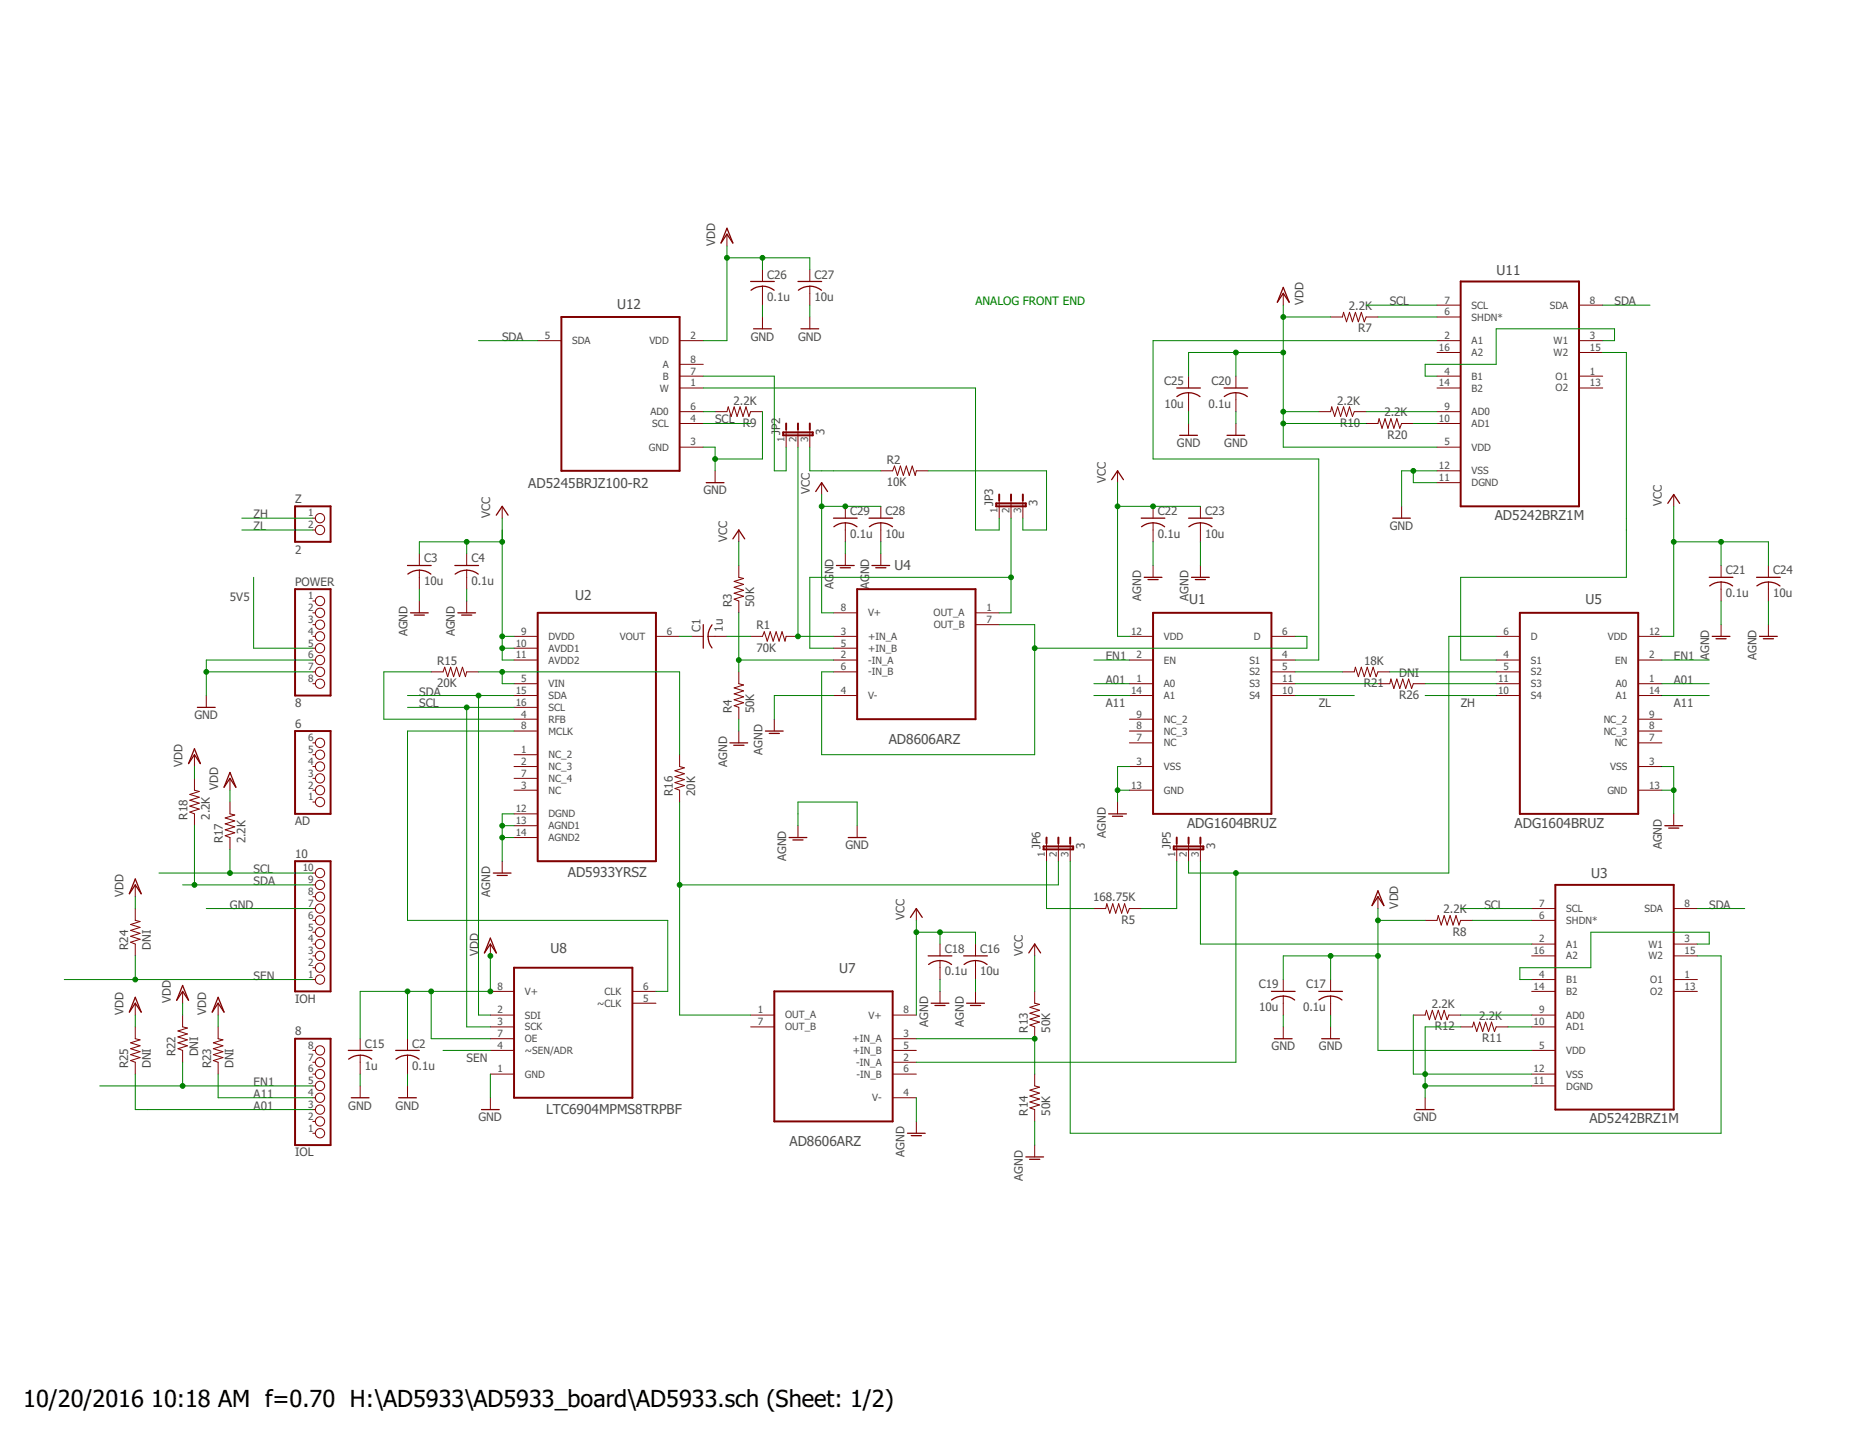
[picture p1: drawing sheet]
<svg xmlns="http://www.w3.org/2000/svg" width="279mm" height="216mm" viewBox="0 0 279 216" stroke-linecap="round" stroke-linejoin="round" font-family="sans-serif">
<g fill="none" stroke="#800000" stroke-width=".15">
<path d="M109.2 35.2v1.8M80.8 51.2h3.5M102.1 51.2h3.5M102.1 54.7h3.5M102.1 56.5h3.5M102.1 58.3h3.5M114.5 40.5v1.8M114.5 43v2.8M114.5 47.6v1.8M121.6 40.5v1.8M121.6 43v2.8M121.6 47.6v1.8"/>
<path d="M178.5 56.5v1.8M178.5 59v2.8M185.7 56.5v1.8M185.7 59v2.8M192.8 44.1v1.7M199.9 47.6h1.8l.1-.7 .5 1.4 .4-1.4 .5 1.4 .4-1.4 .4 1.4 .5-1.4 .4 1.4 .3-.7h1.8M215.9 51.2h3.5M215.9 56.5h3.5M215.9 58.3h3.5M215.9 45.8h3.5M215.9 47.6h3.5M215.9 53h3.5"/>
<path d="M237.2 51.2h3.5M237.2 56.5h3.5M237.2 58.3h3.5M237.2 45.8h3.5M237.2 53h3.5M47 77.9h.4M47 79.6h.4M75.4 76.1v1.8M102.1 61.8h3.5M102.1 63.6h3.5M102.1 67.2h3.5M107.4 61.8h1.8l.2-.7 .4 1.5 .5-1.5 .4 1.5 .5-1.5 .4 1.5 .5-1.5 .4 1.5 .3-.8h1.7"/>
<path d="M107.4 70.7v1.8M111 79.6v1.8M118.1 64.5v2.7M119.9 64.5v2.7M121.6 64.5v2.7M123.4 72.5v1.8M127 76.1v1.8M127 78.5v2.9M132.3 70.7h1.8l.3-.7 .4 1.4 .5-1.4 .4 1.4 .4-1.4 .5 1.4 .4-1.4 .5 1.4 .1-.7h1.8M132.3 76.1v1.8M132.3 78.5v2.9M150.1 75.2v2.7"/>
<path d="M151.9 75.2v2.7M153.6 75.2v2.7M167.9 70.7v1.8M173.2 76.1v1.8M173.2 78.5v2.9M178.5 63.6v1.8M180.3 76.1v1.8M180.3 78.5v2.9M185.7 63.6v1.8M198.1 61.8h1.8l.1-.7 .5 1.5 .4-1.5 .5 1.5 .4-1.5 .5 1.5 .4-1.5 .5 1.5 .2-.8h1.8M205.2 63.6h1.8l.2-.7 .4 1.4 .4-1.4 .5 1.4 .4-1.4 .5 1.4 .4-1.4 .5 1.4 .2-.7h1.8M210.5 76.1v1.8"/>
<path d="M215.9 70.7h3.5M215.9 61.8h3.5M215.9 63.6h3.5M215.9 67.2h3.5M215.9 72.5h3.5M251.4 74.3v1.8M47 95.6h.4M47 97.4h.4M47 99.2h.4M47 92.1h.4M47 93.9h.4M47 90.3h.4"/>
<path d="M63 83.2v1.8M63 85.7v2.8M63 90.3v1.8M70.1 83.2v1.8M70.1 85.7v2.8M70.1 90.3v1.8M77.2 95.6h3.6M77.2 97.4h3.6M77.2 99.2h3.6M98.5 95.6h3.6M103.9 95.6h1.7M106.4 95.6h2.8"/>
<path d="M111 85v1.7l.7 .2-1.4 .5 1.4 .4-1.4 .4 1.4 .5-1.4 .4 1.4 .5-1.4 .4 .7 .3v1.8M112.8 95.6h1.7l.3-.7 .5 1.4 .4-1.4 .4 1.4 .5-1.4 .4 1.4 .5-1.4 .4 1.4 .2-.7h1.8M125.2 95.6h3.6M125.2 97.4h3.6M125.2 99.2h3.6M125.2 92.1h3.6M127 83.2v1.8M132.3 83.2v1.8M146.5 92.1h3.6M146.5 93.9h3.6M169.7 95.6h3.5M169.7 99.2h3.5"/>
<path d="M173.2 85v1.7M180.3 85v1.7M191 95.6h3.5M191 99.2h3.5M224.7 95.6h3.6M224.7 99.2h3.6M246.1 95.6h3.5M246.1 99.2h3.5M258.5 85v1.7M258.5 87.4v2.9M258.5 93.9v1.7M265.6 85v1.7"/>
<path d="M265.6 87.4v2.9M265.6 93.9v1.7M29.2 116.9v1.8l.7 .2-1.4 .5 1.4 .4-1.4 .4 1.4 .5-1.4 .4 1.4 .5-1.4 .4 .7 .3v1.8M29.2 113.4v1.8M31 104.5v1.8M34.5 116.9v1.8M47 102.7h.4M47 113.4h.4M47 115.2h.4M47 116.9h.4M47 118.7h.4M47 111.6h.4"/>
<path d="M47 100.9h.4M64.8 100.9h1.7l.3-.7 .4 1.5 .5-1.5 .4 1.5 .5-1.5 .4 1.5 .5-1.5 .4 1.5 .2-.8h1.8M77.2 102.7h3.6M77.2 104.5h3.6M77.2 106.3h3.6M77.2 108.1h3.6M77.2 109.8h3.6M77.2 113.4h3.6M77.2 115.2h3.6M77.2 116.9h3.6M77.2 118.7h3.6M102.1 113.4v1.8l.7 .2-1.4 .4 1.4 .4-1.4 .5 1.4 .4-1.4 .5 1.4 .4-1.4 .5 .7 .2v1.8"/>
<path d="M111 100.9v1.8l.7 .2-1.4 .5 1.4 .4-1.4 .4 1.4 .5-1.4 .4 1.4 .5-1.4 .4 .7 .3v1.8M111 109.8v1.8M116.3 108.1v1.7M125.2 104.5h3.6M125.2 100.9h3.6M169.7 102.7h3.5M169.7 104.5h3.5M169.7 108.1h3.5M169.7 109.8h3.5M169.7 115.2h3.5M169.7 118.7h3.5M169.7 111.6h3.5"/>
<path d="M191 102.7h3.5M191 104.5h3.5M191 100.9h3.5M201.7 100.9h1.7l.2-.7 .4 1.5 .5-1.5 .4 1.5 .5-1.5 .4 1.5 .5-1.5 .4 1.5 .3-.8h1.8M207 102.7h1.8l.1-.7 .5 1.4 .4-1.4 .5 1.4 .4-1.4 .5 1.4 .4-1.4 .4 1.4 .3-.7h1.8M224.7 102.7h3.6M224.7 104.5h3.6M224.7 100.9h3.6M246.1 102.7h3.5M246.1 104.5h3.5M246.1 108.1h3.5M246.1 109.8h3.5"/>
<path d="M246.1 115.2h3.5M246.1 118.7h3.5M246.1 111.6h3.5M20.3 136.5v1.8l.7 .2-1.4 .4 1.4 .4-1.4 .5 1.4 .4-1.4 .5 1.4 .4-1.4 .5 .7 .2v1.8M20.3 132.9v1.8M34.5 120.5v1.8l.8 .1-1.5 .5 1.5 .4-1.5 .5 1.5 .4-1.5 .5 1.5 .4-1.5 .5 .7 .2v1.8M47 120.5h.4M47 138.3h.4M47 136.5h.4M47 134.7h.4M47 132.9h.4M47 131.2h.4"/>
<path d="M75.4 129.4v1.8M77.2 122.3h3.6M77.2 124.1h3.6M77.2 125.8h3.6M119.9 124.1v1.7M128.8 124.1v1.7M137.6 136.5v1.8M157.2 126.7v2.7M159 126.7v2.7M160.8 126.7v2.7M164.3 136.5h1.8l.2-.7 .4 1.4 .5-1.4 .4 1.4 .4-1.4 .5 1.4 .4-1.4 .5 1.4 .3-.7h1.7M167.9 120.5v1.8"/>
<path d="M176.8 126.7v2.7M178.5 126.7v2.7M180.3 126.7v2.7M207 134.7v1.8M214.1 138.3h1.8l.1-.7 .5 1.4 .4-1.4 .5 1.4 .4-1.4 .5 1.4 .4-1.4 .5 1.4 .2-.7h1.8M230.1 138.3h3.5M230.1 136.5h3.5M251.4 136.5h3.6M251.4 122.3v1.8M20.3 150.7v1.8M20.3 154.3v1.8l.7 .1-1.4 .5 1.4 .4-1.4 .5 1.4 .4-1.4 .5 1.4 .4-1.4 .4 .7 .3v1.8M27.4 152.5v1.8l.8 .2-1.5 .4 1.5 .4-1.5 .5 1.5 .4-1.5 .5 1.5 .4-1.5 .5 .7 .2v1.8"/>
<path d="M27.4 148.9v1.8M32.8 154.3v1.8l.7 .1-1.5 .5 1.5 .4-1.5 .5 1.5 .4-1.5 .5 1.5 .4-1.5 .4 .8 .3v1.8M32.8 150.7v1.8M47 157.8h.4M47 159.6h.4M47 147.2h.4M47 145.4h.4M47 143.6h.4M47 141.8h.4M47 140.1h.4M54.1 156.1v1.7M54.1 158.5v2.9"/>
<path d="M61.2 156.1v1.7M61.2 158.5v2.9M73.7 152.5h3.5M73.7 156.1h3.5M73.7 157.8h3.5M73.7 154.3h3.5M73.7 148.9h3.5M73.7 141.8v1.8M95 148.9h3.5M95 150.7h3.5M112.8 152.5h3.5M112.8 154.3h3.5"/>
<path d="M134.1 152.5h3.5M134.1 156.1h3.5M134.1 157.8h3.5M134.1 159.6h3.5M141.2 141.8v1.8M141.2 144.3v2.9M141.2 148.9v1.8M146.5 141.8v1.8M146.5 144.3v2.9M146.5 148.9v1.8M155.4 148.9v1.8l.7 .2-1.4 .4 1.4 .5-1.4 .4 1.4 .5-1.4 .4 1.4 .5-1.4 .4 .7 .3v1.8M155.4 141.8v1.8"/>
<path d="M192.8 147.2v1.7M192.8 149.6v2.9M192.8 154.3v1.8M199.9 147.2v1.7M199.9 149.6v2.9M199.9 154.3v1.8M212.3 152.5h1.8l.2-.7 .4 1.4 .5-1.4 .4 1.4 .4-1.4 .5 1.4 .4-1.4 .5 1.4 .2-.7h1.8M219.4 154.3h1.8l.2-.7 .4 1.4 .5-1.4 .4 1.4 .5-1.4 .4 1.4 .4-1.4 .5 1.4 .2-.7h1.8M230.1 152.5h3.5M230.1 157.8h3.5M230.1 154.3h3.5M230.1 148.9h3.5"/>
<path d="M230.1 147.2h3.5M230.1 143.6h3.5M230.1 141.8h3.5M251.4 148.9h3.6M251.4 147.2h3.6M251.4 143.6h3.6M251.4 141.8h3.6M47 161.4h.4M47 164.9h.4M47 170.3h.4M47 168.5h.4M47 166.7h.4"/>
<path d="M47 163.2h.4M54.1 163.2v1.7M61.2 163.2v1.7M73.7 161.4h3.5M73.7 164.9v1.8M134.1 161.4h3.5M134.1 164.9h3.5M137.6 168.5v1.8M155.4 161.4v1.8l.7 .1-1.4 .5 1.4 .4-1.4 .5 1.4 .4-1.4 .5 1.4 .4-1.4 .5 .7 .2v1.8M155.4 172v1.8M214.1 164.9v1.8M230.1 161.4h3.5"/>
<path d="M230.1 163.2h3.5"/>
<circle cx="48.1" cy="77.9" r=".7"/>
<circle cx="48.1" cy="79.6" r=".7"/>
<circle cx="48.1" cy="95.6" r=".7"/>
<circle cx="48.1" cy="92.1" r=".7"/>
<circle cx="48.1" cy="90.3" r=".7"/>
<circle cx="48.1" cy="99.2" r=".7"/>
<circle cx="48.1" cy="93.9" r=".7"/>
<circle cx="48.1" cy="97.4" r=".7"/>
<circle cx="48.1" cy="111.6" r=".7"/>
<circle cx="48.1" cy="118.7" r=".7"/>
<circle cx="48.1" cy="115.2" r=".7"/>
<circle cx="48.1" cy="116.9" r=".7"/>
<circle cx="48.1" cy="113.4" r=".7"/>
<circle cx="48.1" cy="102.7" r=".7"/>
<circle cx="48.1" cy="100.9" r=".7"/>
<circle cx="48.1" cy="136.5" r=".7"/>
<circle cx="48.1" cy="131.2" r=".7"/>
<circle cx="48.1" cy="132.9" r=".7"/>
<circle cx="48.1" cy="138.3" r=".7"/>
<circle cx="48.1" cy="134.7" r=".7"/>
<circle cx="48.1" cy="120.5" r=".7"/>
<circle cx="48.1" cy="159.6" r=".7"/>
<circle cx="48.1" cy="140.1" r=".7"/>
<circle cx="48.1" cy="147.2" r=".7"/>
<circle cx="48.1" cy="141.8" r=".7"/>
<circle cx="48.1" cy="143.6" r=".7"/>
<circle cx="48.1" cy="145.4" r=".7"/>
<circle cx="48.1" cy="157.8" r=".7"/>
<circle cx="48.1" cy="164.9" r=".7"/>
<circle cx="48.1" cy="166.7" r=".7"/>
<circle cx="48.1" cy="163.2" r=".7"/>
<circle cx="48.1" cy="168.5" r=".7"/>
<circle cx="48.1" cy="170.3" r=".7"/>
<circle cx="48.1" cy="161.4" r=".7"/>
</g>
<g fill="none" stroke="#800000" stroke-width=".3">
<path d="M84.3 47.6h17.8v23.1h-17.8zM219.4 42.3h17.8v33.8h-17.8zM44.3 76.1h5.4v5.3h-5.4zM117.6 65h4.5v.4h-4.5zM118.1 63.6v.9M119.9 63.6v.9M121.6 63.6v.9M149.6 75.6h4.5v.5h-4.5zM150.1 74.3v.9M151.9 74.3v.9M153.6 74.3v.9M44.3 88.5h5.4v16h-5.4z"/>
<path d="M80.8 92.1h17.7v37.3h-17.7zM128.8 88.5h17.7v19.6h-17.7zM173.2 92.1h17.8v30.2h-17.8zM228.3 92.1h17.8v30.2h-17.8zM44.3 109.8h5.4v12.5h-5.4zM44.3 129.4h5.4v19.5h-5.4zM156.8 127.2h4.4v.4h-4.4zM157.2 125.8v.9M159 125.8v.9M160.8 125.8v.9M176.3 127.2h4.5v.4h-4.5zM176.8 125.8v.9"/>
<path d="M178.5 125.8v.9M180.3 125.8v.9M233.6 132.9h17.8v33.8h-17.8zM44.3 156.1h5.4v15.9h-5.4zM77.2 145.4h17.8v19.5h-17.8zM116.3 148.9h17.8v19.6h-17.8z"/>
</g>
<g fill="none" stroke="#800000" stroke-width=".19">
<path d="M109.2 34.3l.9 2.2-.9-1.3-.9 1.3zM112.8 42.3h3.5M112.8 43.6a2.76 2.76 0 0 1 3.5 0M113.2 49.4h2.7M119.9 42.3h3.5M119.9 43.6a2.76 2.76 0 0 1 3.5 0M120.3 49.4h2.7M176.8 58.3h3.5M176.8 59.6a2.84 2.84 0 0 1 3.5 0M183.9 58.3h3.5M183.9 59.6a2.84 2.84 0 0 1 3.5 0M192.8 43.2l.9 2.2-.9-1.3-.9 1.3z"/>
<path d="M74.5 77.4l.9-1.3 .9 1.3M106.1 72.5h2.7M122.5 73.9l.9-1.4 .9 1.4M125.2 77.9h3.6M125.3 79.1a2.84 2.84 0 0 1 3.4 0M130.5 77.9h3.6M130.6 79.1a2.84 2.84 0 0 1 3.5 0M167 72.1l.9-1.4 .9 1.4M171.4 77.9h3.6M171.5 79.1a2.84 2.84 0 0 1 3.4 0M177.2 65.4h2.7M178.5 77.9h3.6"/>
<path d="M178.6 79.1a2.84 2.84 0 0 1 3.5 0M184.3 65.4h2.7M209.2 77.9h2.7M250.5 75.6l.9-1.3 .9 1.3M61.2 85h3.6M61.3 86.3a2.84 2.84 0 0 1 3.4 0M61.7 92.1h2.6M62.2 92.4h1.6M68.3 85h3.6M68.4 86.3a2.84 2.84 0 0 1 3.4 0M68.8 92.1h2.6M69.3 92.4h1.6"/>
<path d="M105.6 93.9v3.5M107 93.9a2.84 2.84 0 0 0 0 3.4M110.1 81l.9-1.4 .9 1.4M125.6 85h2.7M126.2 85.3h1.5M131 85h2.6M131.6 85.3h1.5M171.9 86.7h2.6M172.4 87.1h1.6M179 86.7h2.7M179.6 87.1h1.5M256.8 86.7h3.5"/>
<path d="M256.8 88a2.81 2.81 0 0 1 3.5 0M257.2 95.6h2.7M257.8 96h1.5M263.9 86.7h3.5M263.9 88a2.84 2.84 0 0 1 3.5 0M264.3 95.6h2.7M264.9 96h1.5M29.2 112.5l.9 2.2-.9-1.3-.9 1.3zM29.7 106.3h2.6M34.5 116.1l.9 2.2-.9-1.4-.8 1.4zM109.6 111.6h2.7M110.2 112h1.6"/>
<path d="M115 109.8h2.6M115.5 110.2h1.6M20.3 132.1l.9 2.2-.9-1.4-.9 1.4zM74.1 131.2h2.7M74.7 131.5h1.5M118.5 125.8h2.7M119.1 126.2h1.5M127.4 125.8h2.7M136.8 137.8l.8-1.3 .9 1.3M166.5 122.3h2.7M167.1 122.6h1.5M207 133.8l.9 2.3-.9-1.4-.9 1.4z"/>
<path d="M250.1 124.1h2.7M250.7 124.4h1.5M20.3 149.8l.9 2.3-.9-1.4-.9 1.4zM27.4 148.1l.9 2.2-.9-1.4-.9 1.4zM32.8 149.8l.9 2.3-.9-1.4-.9 1.4zM52.3 157.8h3.6M52.4 159.1a2.84 2.84 0 0 1 3.4 0M59.4 157.8h3.6M59.5 159.1a2.84 2.84 0 0 1 3.4 0M73.7 140.9l.8 2.3-.8-1.4-.9 1.4zM139.4 143.6h3.6M139.5 144.9a2.81 2.81 0 0 1 3.4 0"/>
<path d="M139.9 150.7h2.6M140.4 151.1h1.6M144.8 143.6h3.5M144.8 144.9a2.81 2.81 0 0 1 3.5 0M145.2 150.7h2.7M145.8 151.1h1.5M154.5 143.2l.9-1.4 .9 1.4M191 148.9h3.5M191 150.2a2.84 2.84 0 0 1 3.5 0M191.4 156.1h2.7M198.1 148.9h3.6M198.1 150.2a2.84 2.84 0 0 1 3.5 0"/>
<path d="M198.5 156.1h2.7M52.8 164.9h2.6M59.9 164.9h2.6M72.3 166.7h2.7M136.3 170.3h2.7M136.9 170.6h1.5M154.1 173.8h2.7M154.7 174.2h1.5M212.7 166.7h2.7"/>
</g>
<g fill="none" stroke="#008000" stroke-width=".15">
<path d="M109.2 38.7h12.4v1.8M109.2 37v14.2h-3.6M114.5 38.7v1.8M71.9 51.2h8.9M105.6 56.5h10.7v14.2h1.8v-3.5M105.6 58.3h40.9v21.3h3.6v-1.7M114.5 45.8v1.8M121.6 45.8v1.8M185.7 53v3.5M192.8 45.8v21.4h23.1M192.8 53h-14.3v3.5M192.8 47.6h7.1"/>
<path d="M205.2 45.8h10.7M207 47.6h8.9M215.9 51.2h-42.7v17.8h24.9v30.2h-3.6M240.7 53h3.6v33.7h-24.9v12.5h5.3M240.7 51.2h1.8v-1.8h-17.8v5.3h-10.6v1.8h1.8M240.7 45.8h7.2M36.3 77.9h10.7M36.3 79.6h10.7M75.4 77.9v21.3h1.8M105.6 67.2h1.8v3.5M105.6 61.8h1.8M105.6 63.6h7.2"/>
<path d="M114.5 61.8v7.2h-7.1M119.9 67.2v28.4h5.3M121.6 67.2v3.5h10.7M123.4 74.3v17.8h1.8M123.4 76.1h8.9M139.4 70.7h17.8v8.9h-3.6v-1.7M151.9 77.9v14.2h-1.8M167.9 72.5v23.1h1.8M167.9 76.1h12.4M178.5 61.8v1.8M185.7 61.8v1.8M192.8 61.8h5.3"/>
<path d="M192.8 63.6h12.4M205.2 61.8h10.7M212.3 63.6h3.6M212.3 70.7v1.8h3.6M215.9 70.7h-5.4v5.4M251.4 76.1v19.5h-1.8M38.1 86.7v10.7h8.9M47 99.2h-16v5.3M63 88.5v1.8M70.1 81.4v1.8M70.1 88.5v1.8M75.4 95.6h1.8"/>
<path d="M75.4 97.4h1.8M75.4 81.4h-12.4v1.8M102.1 95.6h1.8M109.2 95.6h3.6M111 81.4v3.6M111 92.1v8.8M111 99.2h14.2M127 81.4v1.8M132.3 81.4v1.8M150.1 93.9h5.3v19.5h-32v-12.5h1.8M151.9 86.7h-30.3v10.7h3.6M164.3 99.2h5.4"/>
<path d="M173.2 81.4v3.6M180.3 81.4v3.6M194.5 95.6h1.8v1.8h-40.9M224.7 95.6h-7.1v35.6h-39.1v-1.8M249.6 99.2h7.2M251.4 81.4h14.2v3.6M258.5 81.4v3.6M258.5 90.3v3.6M265.6 90.3v3.6M29.2 115.2v1.7M31 100.9h16M34.5 118.7v1.8"/>
<path d="M61.2 104.5h16M61.2 106.3h16M64.8 100.9h-7.1v7.2h19.5M70.1 106.3v48h3.6M71.9 100.9h30.2v12.5M71.9 104.5v48h1.8M75.4 100.9v1.8h1.8M77.2 109.8h-16v28.5h39.1v10.6h-1.8M111 108.1v1.7M125.2 104.5h-8.9v3.6M164.3 104.5h5.4M164.3 102.7h5.4"/>
<path d="M167.9 118.7h1.8M169.7 115.2h-1.8v5.3M194.5 104.5h8.9M194.5 102.7h12.5M194.5 100.9h7.2M208.8 100.9h15.9M214.1 104.5h10.6M214.1 102.7h10.6M249.6 104.5h7.2M249.6 118.7h1.8M249.6 115.2h1.8v7.1M249.6 102.7h7.2"/>
<path d="M20.3 134.7v1.8M23.9 131.2h23.1M27.4 132.9h19.6M29.2 124.1v8.8M31 136.5h16M34.5 127.6v3.6M75.4 124.1h1.8M75.4 125.8h1.8M77.2 122.3h-1.8v7.1M102.1 120.5v32h10.7M119.9 124.1v-3.6h8.9v3.6M137.6 138.3v14.2"/>
<path d="M157.2 129.4v7.1h7.1M159 129.4v3.5h-56.9M160.8 129.4v40.9h97.7v-26.7h-3.5M176.8 129.4v7.1h-5.4M180.3 129.4v12.4h49.8M185.7 131.2v28.4h-48.1M207 136.5v21.3h23.1M207 138.3h7.1M219.4 136.5h10.7M221.2 138.3h8.9M255 136.5h7.1M9.7 147.2h37.3"/>
<path d="M20.3 143.6v3.6M20.3 152.5v1.8M27.4 150.7v1.8M27.4 159.6v3.6M32.8 152.5v1.8M61.2 148.9v7.2M64.8 148.9v7.2h8.9M66.5 157.8h7.2M73.7 143.6v5.3h-19.6v7.2M137.6 156.1h17.8v5.3M137.6 140.1h8.9v1.7M141.2 140.1v1.7"/>
<path d="M141.2 147.2v1.7M146.5 147.2v1.7M155.4 143.6v5.3M192.8 152.5v1.8M199.9 143.6v3.6M199.9 152.5v1.8M207 143.6h-14.2v3.6M212.3 152.5v8.9h17.8M219.4 152.5h10.7M219.4 154.3h-5.3v10.6M226.5 154.3h3.6M255 141.8h1.8v-1.7h-17.8v5.3h-10.7v1.8h1.8"/>
<path d="M15 163.2h32M20.3 161.4v5.3h26.7M32.8 161.4v3.5h14.2M54.1 161.4v1.8M61.2 161.4v1.8M73.7 161.4v3.5M137.6 164.9v3.6M155.4 168.5v3.5M214.1 163.2h16"/>
</g>
<g fill="#008000" stroke="#008000" stroke-width=".15">
<circle cx="151.9" cy="86.7" r=".36"/>
<circle cx="111" cy="99.2" r=".36"/>
<circle cx="75.4" cy="124.1" r=".36"/>
<circle cx="75.4" cy="125.8" r=".36"/>
<circle cx="167.9" cy="118.7" r=".36"/>
<circle cx="251.4" cy="118.7" r=".36"/>
<circle cx="73.7" cy="148.9" r=".36"/>
<circle cx="64.8" cy="148.9" r=".36"/>
<circle cx="73.7" cy="143.6" r=".36"/>
<circle cx="61.2" cy="148.9" r=".36"/>
<circle cx="109.2" cy="38.7" r=".36"/>
<circle cx="114.5" cy="38.7" r=".36"/>
<circle cx="207" cy="143.6" r=".36"/>
<circle cx="199.9" cy="143.6" r=".36"/>
<circle cx="207" cy="138.3" r=".36"/>
<circle cx="192.8" cy="53" r=".36"/>
<circle cx="185.7" cy="53" r=".36"/>
<circle cx="192.8" cy="61.8" r=".36"/>
<circle cx="192.8" cy="63.6" r=".36"/>
<circle cx="192.8" cy="47.6" r=".36"/>
<circle cx="155.4" cy="97.4" r=".36"/>
<circle cx="27.4" cy="163.2" r=".36"/>
<circle cx="155.4" cy="156.1" r=".36"/>
<circle cx="102.1" cy="132.9" r=".36"/>
<circle cx="75.4" cy="100.9" r=".36"/>
<circle cx="71.9" cy="104.5" r=".36"/>
<circle cx="29.2" cy="132.9" r=".36"/>
<circle cx="70.1" cy="106.3" r=".36"/>
<circle cx="34.5" cy="131.2" r=".36"/>
<circle cx="20.3" cy="147.2" r=".36"/>
<circle cx="119.9" cy="95.6" r=".36"/>
<circle cx="75.4" cy="97.4" r=".36"/>
<circle cx="75.4" cy="95.6" r=".36"/>
<circle cx="70.1" cy="81.4" r=".36"/>
<circle cx="75.4" cy="81.4" r=".36"/>
<circle cx="137.6" cy="140.1" r=".36"/>
<circle cx="141.2" cy="140.1" r=".36"/>
<circle cx="123.4" cy="76.1" r=".36"/>
<circle cx="127" cy="76.1" r=".36"/>
<circle cx="173.2" cy="76.1" r=".36"/>
<circle cx="167.9" cy="76.1" r=".36"/>
<circle cx="251.4" cy="81.4" r=".36"/>
<circle cx="258.5" cy="81.4" r=".36"/>
<circle cx="214.1" cy="163.2" r=".36"/>
<circle cx="214.1" cy="161.4" r=".36"/>
<circle cx="212.3" cy="70.7" r=".36"/>
<circle cx="107.4" cy="69" r=".36"/>
<circle cx="31" cy="100.9" r=".36"/>
<circle cx="185.7" cy="131.2" r=".36"/>
</g>
<g font-size="3.5">
<text x="3.5" y="211.4">10/20/2016</text>
<text x="22.7" y="211.4">10:18 AM f=0.70 H:\AD5933\AD5933_board\AD5933.sch (Sheet: 1/2)</text>
</g>
<g font-size="2.1" fill="#505050">
<text x="224.8" y="41.3">U11</text>
<text x="92.7" y="46.4">U12</text>
<text x="79.4" y="73.3">AD5245BRJZ100-R2</text>
<text x="224.5" y="78.1">AD5242BRZ1M</text>
<text x="134.3" y="85.7">U4</text>
<text x="86.4" y="90.2">U2</text>
<text x="178.6" y="90.8">U1</text>
<text x="238.2" y="90.8">U5</text>
<text x="133.5" y="111.7">AD8606ARZ</text>
<text x="178.3" y="124.4">ADG1604BRUZ</text>
<text x="227.5" y="124.4">ADG1604BRUZ</text>
<text x="85.3" y="131.8">AD5933YRSZ</text>
<text x="239" y="132">U3</text>
<text x="82.7" y="143.2">U8</text>
<text x="126" y="146.1">U7</text>
<text x="82" y="167.4">LTC6904MPMS8TRPBF</text>
<text x="118.6" y="172.2">AD8606ARZ</text>
<text x="238.8" y="168.7">AD5242BRZ1M</text>
</g>
<g font-size="1.8" fill="#505050">
<text x="107.4" y="37" transform="rotate(-90 107.4 37)">VDD</text>
<text x="115.3" y="41.9">C26</text>
<text x="122.4" y="41.9">C27</text>
<text x="115.3" y="45.2">0.1u</text>
<text x="122.4" y="45.2">10u</text>
<text x="195.8" y="45.9" transform="rotate(-90 195.8 45.9)">VDD</text>
<text x="202.6" y="46.6">2.2K</text>
<text x="208.8" y="45.9">SCL</text>
<text x="242.5" y="45.9">SDA</text>
<text x="75.4" y="51.2">SDA</text>
<text x="112.8" y="51.2">GND</text>
<text x="119.9" y="51.2">GND</text>
<text x="204" y="49.9">R7</text>
<text x="174.9" y="57.9">C25</text>
<text x="182" y="57.9">C20</text>
<text x="107.4" y="63.6">SCL</text>
<text x="110.2" y="60.8">2.2K</text>
<text x="111.6" y="64.1">R9</text>
<text x="117.2" y="65.4" transform="rotate(-90 117.2 65.4)">JP2</text>
<text x="123.9" y="65.4" transform="rotate(-90 123.9 65.4)">3</text>
<text x="174.9" y="61.2">10u</text>
<text x="181.5" y="61.2">0.1u</text>
<text x="200.8" y="60.8">2.2K</text>
<text x="201.3" y="64.1">R10</text>
<text x="208" y="62.6">2.2K</text>
<text x="208.4" y="65.9">R20</text>
<text x="133.2" y="69.7">R2</text>
<text x="176.8" y="67.2">GND</text>
<text x="183.9" y="67.2">GND</text>
<text x="38.1" y="77.8">ZH</text>
<text x="44.3" y="75.6">Z</text>
<text x="73.7" y="77.8" transform="rotate(-90 73.7 77.8)">VCC</text>
<text x="105.7" y="74.3">GND</text>
<text x="121.7" y="74.3" transform="rotate(-90 121.7 74.3)">VCC</text>
<text x="127.7" y="77.4">C29</text>
<text x="133" y="77.4">C28</text>
<text x="133.2" y="73">10K</text>
<text x="149.2" y="76.1" transform="rotate(-90 149.2 76.1)">JP3</text>
<text x="155.9" y="76.1" transform="rotate(-90 155.9 76.1)">3</text>
<text x="166.1" y="72.5" transform="rotate(-90 166.1 72.5)">VCC</text>
<text x="173.9" y="77.4">C22</text>
<text x="181" y="77.4">C23</text>
<text x="249.6" y="76.1" transform="rotate(-90 249.6 76.1)">VCC</text>
<text x="38.1" y="79.6">ZL</text>
<text x="44.3" y="83.2">2</text>
<text x="109.2" y="81.4" transform="rotate(-90 109.2 81.4)">VCC</text>
<text x="127.7" y="80.8">0.1u</text>
<text x="133" y="80.8">10u</text>
<text x="173.9" y="80.8">0.1u</text>
<text x="181" y="80.8">10u</text>
<text x="208.8" y="79.6">GND</text>
<text x="44.3" y="88.1">POWER</text>
<text x="63.7" y="87.9">10u</text>
<text x="63.7" y="84.5">C3</text>
<text x="70.8" y="87.9">0.1u</text>
<text x="70.8" y="84.5">C4</text>
<text x="125.2" y="88.5" transform="rotate(-90 125.2 88.5)">AG</text>
<text x="125.2" y="86.3" transform="rotate(-90 125.2 86.3)">ND</text>
<text x="130.5" y="88.5" transform="rotate(-90 130.5 88.5)">AG</text>
<text x="130.5" y="86.3" transform="rotate(-90 130.5 86.3)">ND</text>
<text x="259.2" y="89.7">0.1u</text>
<text x="259.2" y="86.3">C21</text>
<text x="266.4" y="89.7">10u</text>
<text x="266.4" y="86.3">C24</text>
<text x="34.5" y="90.3">5V5</text>
<text x="61.2" y="95.6" transform="rotate(-90 61.2 95.6)">AGND</text>
<text x="68.3" y="95.6" transform="rotate(-90 68.3 95.6)">AGND</text>
<text x="105.2" y="94.9" transform="rotate(-90 105.2 94.9)">C1</text>
<text x="108.6" y="94.9" transform="rotate(-90 108.6 94.9)">1u</text>
<text x="109.9" y="91.2" transform="rotate(-90 109.9 91.2)">R3</text>
<text x="113.3" y="91.2" transform="rotate(-90 113.3 91.2)">50K</text>
<text x="113.7" y="94.6">R1</text>
<text x="171.4" y="90.3" transform="rotate(-90 171.4 90.3)">AGND</text>
<text x="178.5" y="90.3" transform="rotate(-90 178.5 90.3)">AGND</text>
<text x="65.7" y="99.9">R15</text>
<text x="113.7" y="97.9">70K</text>
<text x="166.1" y="99.2">EN1</text>
<text x="204.9" y="99.9">18K</text>
<text x="210.2" y="101.7">DNI</text>
<text x="251.4" y="99.2">EN1</text>
<text x="256.8" y="99.2" transform="rotate(-90 256.8 99.2)">AGND</text>
<text x="263.9" y="99.2" transform="rotate(-90 263.9 99.2)">AGND</text>
<text x="44.3" y="106.3">8</text>
<text x="63" y="104.5">SDA</text>
<text x="63" y="106.3">SCL</text>
<text x="65.7" y="103.3">20K</text>
<text x="109.9" y="107.2" transform="rotate(-90 109.9 107.2)">R4</text>
<text x="113.3" y="107.2" transform="rotate(-90 113.3 107.2)">50K</text>
<text x="166.1" y="102.7">A01</text>
<text x="166.1" y="106.3">A11</text>
<text x="198.1" y="106.3">ZL</text>
<text x="204.9" y="103.2">R21</text>
<text x="210.2" y="105">R26</text>
<text x="219.4" y="106.3">ZH</text>
<text x="251.4" y="102.7">A01</text>
<text x="251.4" y="106.3">A11</text>
<text x="29.2" y="108.1">GND</text>
<text x="44.3" y="109.3">6</text>
<text x="114.5" y="113.4" transform="rotate(-90 114.5 113.4)">AGND</text>
<text x="27.4" y="115.2" transform="rotate(-90 27.4 115.2)">VDD</text>
<text x="32.8" y="118.7" transform="rotate(-90 32.8 118.7)">VDD</text>
<text x="101" y="119.6" transform="rotate(-90 101 119.6)">R16</text>
<text x="104.4" y="119.6" transform="rotate(-90 104.4 119.6)">20K</text>
<text x="109.2" y="115.2" transform="rotate(-90 109.2 115.2)">AGND</text>
<text x="28.2" y="123.2" transform="rotate(-90 28.2 123.2)">R18</text>
<text x="31.5" y="123.2" transform="rotate(-90 31.5 123.2)">2.2K</text>
<text x="44.3" y="124">AD</text>
<text x="166.1" y="125.8" transform="rotate(-90 166.1 125.8)">AGND</text>
<text x="33.5" y="126.7" transform="rotate(-90 33.5 126.7)">R17</text>
<text x="36.9" y="126.7" transform="rotate(-90 36.9 126.7)">2.2K</text>
<text x="38.1" y="131.2">SCL</text>
<text x="44.3" y="128.9">10</text>
<text x="118.1" y="129.4" transform="rotate(-90 118.1 129.4)">AGND</text>
<text x="127" y="127.6">GND</text>
<text x="156.3" y="127.6" transform="rotate(-90 156.3 127.6)">JP6</text>
<text x="163" y="127.6" transform="rotate(-90 163 127.6)">3</text>
<text x="175.9" y="127.6" transform="rotate(-90 175.9 127.6)">JP5</text>
<text x="182.5" y="127.6" transform="rotate(-90 182.5 127.6)">3</text>
<text x="249.6" y="127.6" transform="rotate(-90 249.6 127.6)">AGND</text>
<text x="18.5" y="134.7" transform="rotate(-90 18.5 134.7)">VDD</text>
<text x="34.5" y="136.5">GND</text>
<text x="38.1" y="132.9">SDA</text>
<text x="73.7" y="134.7" transform="rotate(-90 73.7 134.7)">AGND</text>
<text x="164.2" y="135.4">168.75K</text>
<text x="210" y="136.5" transform="rotate(-90 210 136.5)">VDD</text>
<text x="216.8" y="137.2">2.2K</text>
<text x="223" y="136.5">SCL</text>
<text x="256.8" y="136.5">SDA</text>
<text x="19.3" y="142.7" transform="rotate(-90 19.3 142.7)">R24</text>
<text x="22.6" y="142.7" transform="rotate(-90 22.6 142.7)">DNI</text>
<text x="71.9" y="143.6" transform="rotate(-90 71.9 143.6)">VDD</text>
<text x="135.9" y="138.3" transform="rotate(-90 135.9 138.3)">VCC</text>
<text x="141.9" y="143.2">C18</text>
<text x="147.2" y="143.2">C16</text>
<text x="153.6" y="143.6" transform="rotate(-90 153.6 143.6)">VCC</text>
<text x="168.5" y="138.8">R5</text>
<text x="218.3" y="140.6">R8</text>
<text x="38.1" y="147.2">SEN</text>
<text x="141.9" y="146.5">0.1u</text>
<text x="147.2" y="146.5">10u</text>
<text x="189.1" y="148.5">C19</text>
<text x="196.2" y="148.5">C17</text>
<text x="18.5" y="152.5" transform="rotate(-90 18.5 152.5)">VDD</text>
<text x="25.7" y="150.7" transform="rotate(-90 25.7 150.7)">VDD</text>
<text x="31" y="152.5" transform="rotate(-90 31 152.5)">VDD</text>
<text x="44.3" y="155.5">8</text>
<text x="44.3" y="150.6">IOH</text>
<text x="139.4" y="154.3" transform="rotate(-90 139.4 154.3)">AGND</text>
<text x="144.8" y="154.3" transform="rotate(-90 144.8 154.3)">AGND</text>
<text x="154.4" y="155.2" transform="rotate(-90 154.4 155.2)">R13</text>
<text x="157.7" y="155.2" transform="rotate(-90 157.7 155.2)">50K</text>
<text x="189.2" y="151.9">10u</text>
<text x="195.7" y="151.9">0.1u</text>
<text x="215.1" y="151.4">2.2K</text>
<text x="215.5" y="154.8">R12</text>
<text x="222.2" y="153.2">2.2K</text>
<text x="19.3" y="160.5" transform="rotate(-90 19.3 160.5)">R25</text>
<text x="22.6" y="160.5" transform="rotate(-90 22.6 160.5)">DNI</text>
<text x="26.4" y="158.7" transform="rotate(-90 26.4 158.7)">R22</text>
<text x="29.7" y="158.7" transform="rotate(-90 29.7 158.7)">DNI</text>
<text x="31.7" y="160.5" transform="rotate(-90 31.7 160.5)">R23</text>
<text x="35.1" y="160.5" transform="rotate(-90 35.1 160.5)">DNI</text>
<text x="54.8" y="160.8">1u</text>
<text x="54.8" y="157.4">C15</text>
<text x="61.9" y="160.8">0.1u</text>
<text x="61.9" y="157.4">C2</text>
<text x="70.1" y="159.6">SEN</text>
<text x="191" y="157.8">GND</text>
<text x="198.1" y="157.8">GND</text>
<text x="222.6" y="156.6">R11</text>
<text x="38.1" y="163.2">EN1</text>
<text x="38.1" y="166.7">A01</text>
<text x="38.1" y="164.9">A11</text>
<text x="52.3" y="166.7">GND</text>
<text x="59.4" y="166.7">GND</text>
<text x="154.4" y="167.6" transform="rotate(-90 154.4 167.6)">R14</text>
<text x="157.7" y="167.6" transform="rotate(-90 157.7 167.6)">50K</text>
<text x="44.3" y="173.7">IOL</text>
<text x="71.9" y="168.5">GND</text>
<text x="135.9" y="173.8" transform="rotate(-90 135.9 173.8)">AGND</text>
<text x="212.3" y="168.5">GND</text>
<text x="153.6" y="177.4" transform="rotate(-90 153.6 177.4)">AGND</text>
</g>
<text font-size="1.8" fill="#008000" x="146.5" y="45.9">ANALOG FRONT END</text>
<g font-size="1.5" fill="#505050">
<text x="217" y="45.6">7</text>
<text x="217" y="47.4">6</text>
<text x="221.1" y="46.4">SCL</text>
<text x="232.8" y="46.4">SDA</text>
<text x="238.8" y="45.6">8</text>
<text x="81.9" y="50.9">5</text>
<text x="86" y="51.7">SDA</text>
<text x="97.5" y="51.7">VDD</text>
<text x="103.7" y="50.9">2</text>
<text x="216.1" y="52.7">16</text>
<text x="217" y="50.9">2</text>
<text x="221.1" y="48.2">SHDN*</text>
<text x="221.1" y="51.7">A1</text>
<text x="221.1" y="53.5">A2</text>
<text x="233.4" y="51.7">W1</text>
<text x="233.4" y="53.5">W2</text>
<text x="238.8" y="50.9">3</text>
<text x="238.8" y="52.7">15</text>
<text x="99.1" y="58.8">W</text>
<text x="99.6" y="55.3">A</text>
<text x="99.6" y="57.1">B</text>
<text x="103.7" y="54.5">8</text>
<text x="103.7" y="56.3">7</text>
<text x="103.7" y="58">1</text>
<text x="216.1" y="58">14</text>
<text x="217" y="56.3">4</text>
<text x="221.1" y="57.1">B1</text>
<text x="221.1" y="58.8">B2</text>
<text x="233.7" y="57">O1</text>
<text x="233.7" y="58.8">O2</text>
<text x="238.8" y="56.3">1</text>
<text x="238.8" y="58">13</text>
<text x="97.7" y="62.4">AD0</text>
<text x="98" y="64.2">SCL</text>
<text x="103.7" y="61.6">6</text>
<text x="103.7" y="63.4">4</text>
<text x="216.1" y="63.4">10</text>
<text x="217" y="61.6">9</text>
<text x="221.1" y="62.4">AD0</text>
<text x="221.1" y="64.2">AD1</text>
<text x="97.5" y="67.7">GND</text>
<text x="103.7" y="66.9">3</text>
<text x="117.8" y="66.5" transform="rotate(-90 117.8 66.5)">1</text>
<text x="119.6" y="66.5" transform="rotate(-90 119.6 66.5)">2</text>
<text x="121.4" y="66.5" transform="rotate(-90 121.4 66.5)">3</text>
<text x="216.1" y="70.5">12</text>
<text x="217" y="66.9">5</text>
<text x="221.1" y="67.7">VDD</text>
<text x="221.1" y="71.3">VSS</text>
<text x="46.3" y="77.6">1</text>
<text x="149.8" y="77.1" transform="rotate(-90 149.8 77.1)">1</text>
<text x="151.6" y="77.1" transform="rotate(-90 151.6 77.1)">2</text>
<text x="153.4" y="77.1" transform="rotate(-90 153.4 77.1)">3</text>
<text x="216.1" y="72.3">11</text>
<text x="221.1" y="73">DGND</text>
<text x="46.3" y="79.4">2</text>
<text x="46.3" y="90">1</text>
<text x="46.3" y="91.8">2</text>
<text x="46.3" y="93.6">3</text>
<text x="46.3" y="95.4">4</text>
<text x="78.3" y="95.4">9</text>
<text x="100.2" y="95.4">6</text>
<text x="126.3" y="91.8">8</text>
<text x="126.3" y="95.4">3</text>
<text x="130.4" y="92.6">V+</text>
<text x="140.2" y="92.6">OUT_A</text>
<text x="140.3" y="94.4">OUT_B</text>
<text x="148.2" y="91.8">1</text>
<text x="148.2" y="93.6">7</text>
<text x="169.9" y="95.4">12</text>
<text x="192.6" y="95.4">6</text>
<text x="225.9" y="95.4">6</text>
<text x="247.7" y="95.4">12</text>
<text x="46.3" y="97.1">5</text>
<text x="46.3" y="98.9">6</text>
<text x="46.3" y="100.7">7</text>
<text x="77.5" y="97.1">10</text>
<text x="77.5" y="98.9">11</text>
<text x="82.4" y="96.2">DVDD</text>
<text x="82.4" y="97.9">AVDD1</text>
<text x="82.4" y="99.7">AVDD2</text>
<text x="93.1" y="96.1">VOUT</text>
<text x="126.3" y="97.1">5</text>
<text x="126.3" y="98.9">2</text>
<text x="126.3" y="100.7">6</text>
<text x="130.4" y="96.2">+IN_A</text>
<text x="130.4" y="97.9">+IN_B</text>
<text x="130.4" y="99.7">-IN_A</text>
<text x="130.4" y="101.5">-IN_B</text>
<text x="170.7" y="98.9">2</text>
<text x="174.8" y="96.2">VDD</text>
<text x="174.8" y="99.7">EN</text>
<text x="187.7" y="99.7">S1</text>
<text x="187.7" y="101.5">S2</text>
<text x="188.3" y="96.1">D</text>
<text x="192.6" y="98.9">4</text>
<text x="192.6" y="100.7">5</text>
<text x="225.9" y="98.9">4</text>
<text x="225.9" y="100.7">5</text>
<text x="229.9" y="96.1">D</text>
<text x="229.9" y="99.7">S1</text>
<text x="229.9" y="101.5">S2</text>
<text x="241.5" y="96.2">VDD</text>
<text x="242.6" y="99.7">EN</text>
<text x="247.7" y="98.9">2</text>
<text x="46.3" y="102.5">8</text>
<text x="77.5" y="104.3">15</text>
<text x="77.5" y="106">16</text>
<text x="78.3" y="102.5">5</text>
<text x="78.3" y="107.8">4</text>
<text x="82.4" y="103.3">VIN</text>
<text x="82.4" y="105">SDA</text>
<text x="82.4" y="106.8">SCL</text>
<text x="126.3" y="104.3">4</text>
<text x="130.4" y="105">V-</text>
<text x="169.9" y="104.3">14</text>
<text x="170.7" y="102.5">1</text>
<text x="170.7" y="107.8">9</text>
<text x="174.8" y="103.3">A0</text>
<text x="174.8" y="105">A1</text>
<text x="187.7" y="103.3">S3</text>
<text x="187.7" y="105">S4</text>
<text x="192.6" y="102.5">11</text>
<text x="192.6" y="104.3">10</text>
<text x="225" y="102.5">11</text>
<text x="225" y="104.3">10</text>
<text x="229.9" y="103.3">S3</text>
<text x="229.9" y="105">S4</text>
<text x="242.7" y="103.3">A0</text>
<text x="242.7" y="105">A1</text>
<text x="247.7" y="102.5">1</text>
<text x="247.7" y="104.3">14</text>
<text x="247.7" y="107.8">9</text>
<text x="46.3" y="113.1">5</text>
<text x="46.3" y="111.4">6</text>
<text x="78.3" y="109.6">8</text>
<text x="78.3" y="113.1">1</text>
<text x="82.4" y="108.6">RFB</text>
<text x="82.4" y="110.4">MCLK</text>
<text x="82.4" y="113.9">NC_2</text>
<text x="170.7" y="109.6">8</text>
<text x="170.7" y="111.4">7</text>
<text x="174.8" y="108.6">NC_2</text>
<text x="174.8" y="110.4">NC_3</text>
<text x="174.8" y="112.1">NC</text>
<text x="240.9" y="108.6">NC_2</text>
<text x="240.9" y="110.4">NC_3</text>
<text x="242.5" y="112.1">NC</text>
<text x="247.7" y="109.6">8</text>
<text x="247.7" y="111.4">7</text>
<text x="46.3" y="118.5">2</text>
<text x="46.3" y="116.7">3</text>
<text x="46.3" y="114.9">4</text>
<text x="78.3" y="114.9">2</text>
<text x="78.3" y="116.7">7</text>
<text x="78.3" y="118.5">3</text>
<text x="82.4" y="115.7">NC_3</text>
<text x="82.4" y="117.5">NC_4</text>
<text x="82.4" y="119.3">NC</text>
<text x="169.9" y="118.5">13</text>
<text x="170.7" y="114.9">3</text>
<text x="174.8" y="115.7">VSS</text>
<text x="174.8" y="119.3">GND</text>
<text x="241.4" y="119.3">GND</text>
<text x="241.9" y="115.7">VSS</text>
<text x="247.7" y="114.9">3</text>
<text x="247.7" y="118.5">13</text>
<text x="46.3" y="120.3">1</text>
<text x="77.5" y="122">12</text>
<text x="77.5" y="123.8">13</text>
<text x="77.5" y="125.6">14</text>
<text x="82.4" y="122.8">DGND</text>
<text x="82.4" y="124.6">AGND1</text>
<text x="45.5" y="130.9">10</text>
<text x="82.4" y="126.4">AGND2</text>
<text x="157" y="128.7" transform="rotate(-90 157 128.7)">1</text>
<text x="158.7" y="128.7" transform="rotate(-90 158.7 128.7)">2</text>
<text x="160.5" y="128.7" transform="rotate(-90 160.5 128.7)">3</text>
<text x="176.5" y="128.7" transform="rotate(-90 176.5 128.7)">1</text>
<text x="178.3" y="128.7" transform="rotate(-90 178.3 128.7)">2</text>
<text x="180.1" y="128.7" transform="rotate(-90 180.1 128.7)">3</text>
<text x="46.3" y="136.3">7</text>
<text x="46.3" y="134.5">8</text>
<text x="46.3" y="132.7">9</text>
<text x="231.2" y="136.3">7</text>
<text x="235.3" y="137">SCL</text>
<text x="247" y="137">SDA</text>
<text x="253.1" y="136.3">8</text>
<text x="46.3" y="143.4">3</text>
<text x="46.3" y="141.6">4</text>
<text x="46.3" y="139.8">5</text>
<text x="46.3" y="138">6</text>
<text x="230.4" y="143.4">16</text>
<text x="231.2" y="138">6</text>
<text x="231.2" y="141.6">2</text>
<text x="235.3" y="138.8">SHDN*</text>
<text x="235.3" y="142.4">A1</text>
<text x="247.6" y="142.4">W1</text>
<text x="253.1" y="141.6">3</text>
<text x="253.1" y="143.4">15</text>
<text x="46.3" y="146.9">1</text>
<text x="46.3" y="145.1">2</text>
<text x="74.7" y="148.7">8</text>
<text x="78.8" y="149.5">V+</text>
<text x="90.8" y="149.5">CLK</text>
<text x="96.6" y="148.7">6</text>
<text x="230.4" y="148.7">14</text>
<text x="231.2" y="146.9">4</text>
<text x="235.3" y="144.1">A2</text>
<text x="235.3" y="147.7">B1</text>
<text x="235.3" y="149.5">B2</text>
<text x="247.6" y="144.1">W2</text>
<text x="247.9" y="147.7">O1</text>
<text x="247.9" y="149.5">O2</text>
<text x="253.1" y="146.9">1</text>
<text x="253.1" y="148.7">13</text>
<text x="74.7" y="152.2">2</text>
<text x="74.7" y="154">3</text>
<text x="74.7" y="155.8">7</text>
<text x="78.8" y="153">SDI</text>
<text x="78.8" y="154.8">SCK</text>
<text x="89.7" y="151.2">~CLK</text>
<text x="96.6" y="150.5">5</text>
<text x="113.9" y="152.2">1</text>
<text x="113.9" y="154">7</text>
<text x="118" y="153">OUT_A</text>
<text x="118" y="154.8">OUT_B</text>
<text x="130.5" y="153">V+</text>
<text x="135.7" y="152.2">8</text>
<text x="135.7" y="155.8">3</text>
<text x="230.4" y="154">10</text>
<text x="231.2" y="152.2">9</text>
<text x="235.3" y="153">AD0</text>
<text x="235.3" y="154.8">AD1</text>
<text x="46.3" y="161.1">6</text>
<text x="46.3" y="159.4">7</text>
<text x="46.3" y="157.6">8</text>
<text x="74.7" y="157.6">4</text>
<text x="74.7" y="161.1">1</text>
<text x="78.8" y="156.6">OE</text>
<text x="78.8" y="158.4">~SEN/ADR</text>
<text x="78.8" y="161.9">GND</text>
<text x="128.1" y="156.6">+IN_A</text>
<text x="128.1" y="158.4">+IN_B</text>
<text x="128.6" y="160.1">-IN_A</text>
<text x="128.6" y="161.9">-IN_B</text>
<text x="135.7" y="157.6">5</text>
<text x="135.7" y="159.4">2</text>
<text x="135.7" y="161.1">6</text>
<text x="230.4" y="161.1">12</text>
<text x="231.2" y="157.6">5</text>
<text x="235.3" y="158.4">VDD</text>
<text x="235.3" y="161.9">VSS</text>
<text x="46.3" y="166.5">3</text>
<text x="46.3" y="164.7">4</text>
<text x="46.3" y="162.9">5</text>
<text x="131" y="165.5">V-</text>
<text x="135.7" y="164.7">4</text>
<text x="230.4" y="162.9">11</text>
<text x="235.3" y="163.7">DGND</text>
<text x="46.3" y="170">1</text>
<text x="46.3" y="168.2">2</text>
</g>
</svg>
